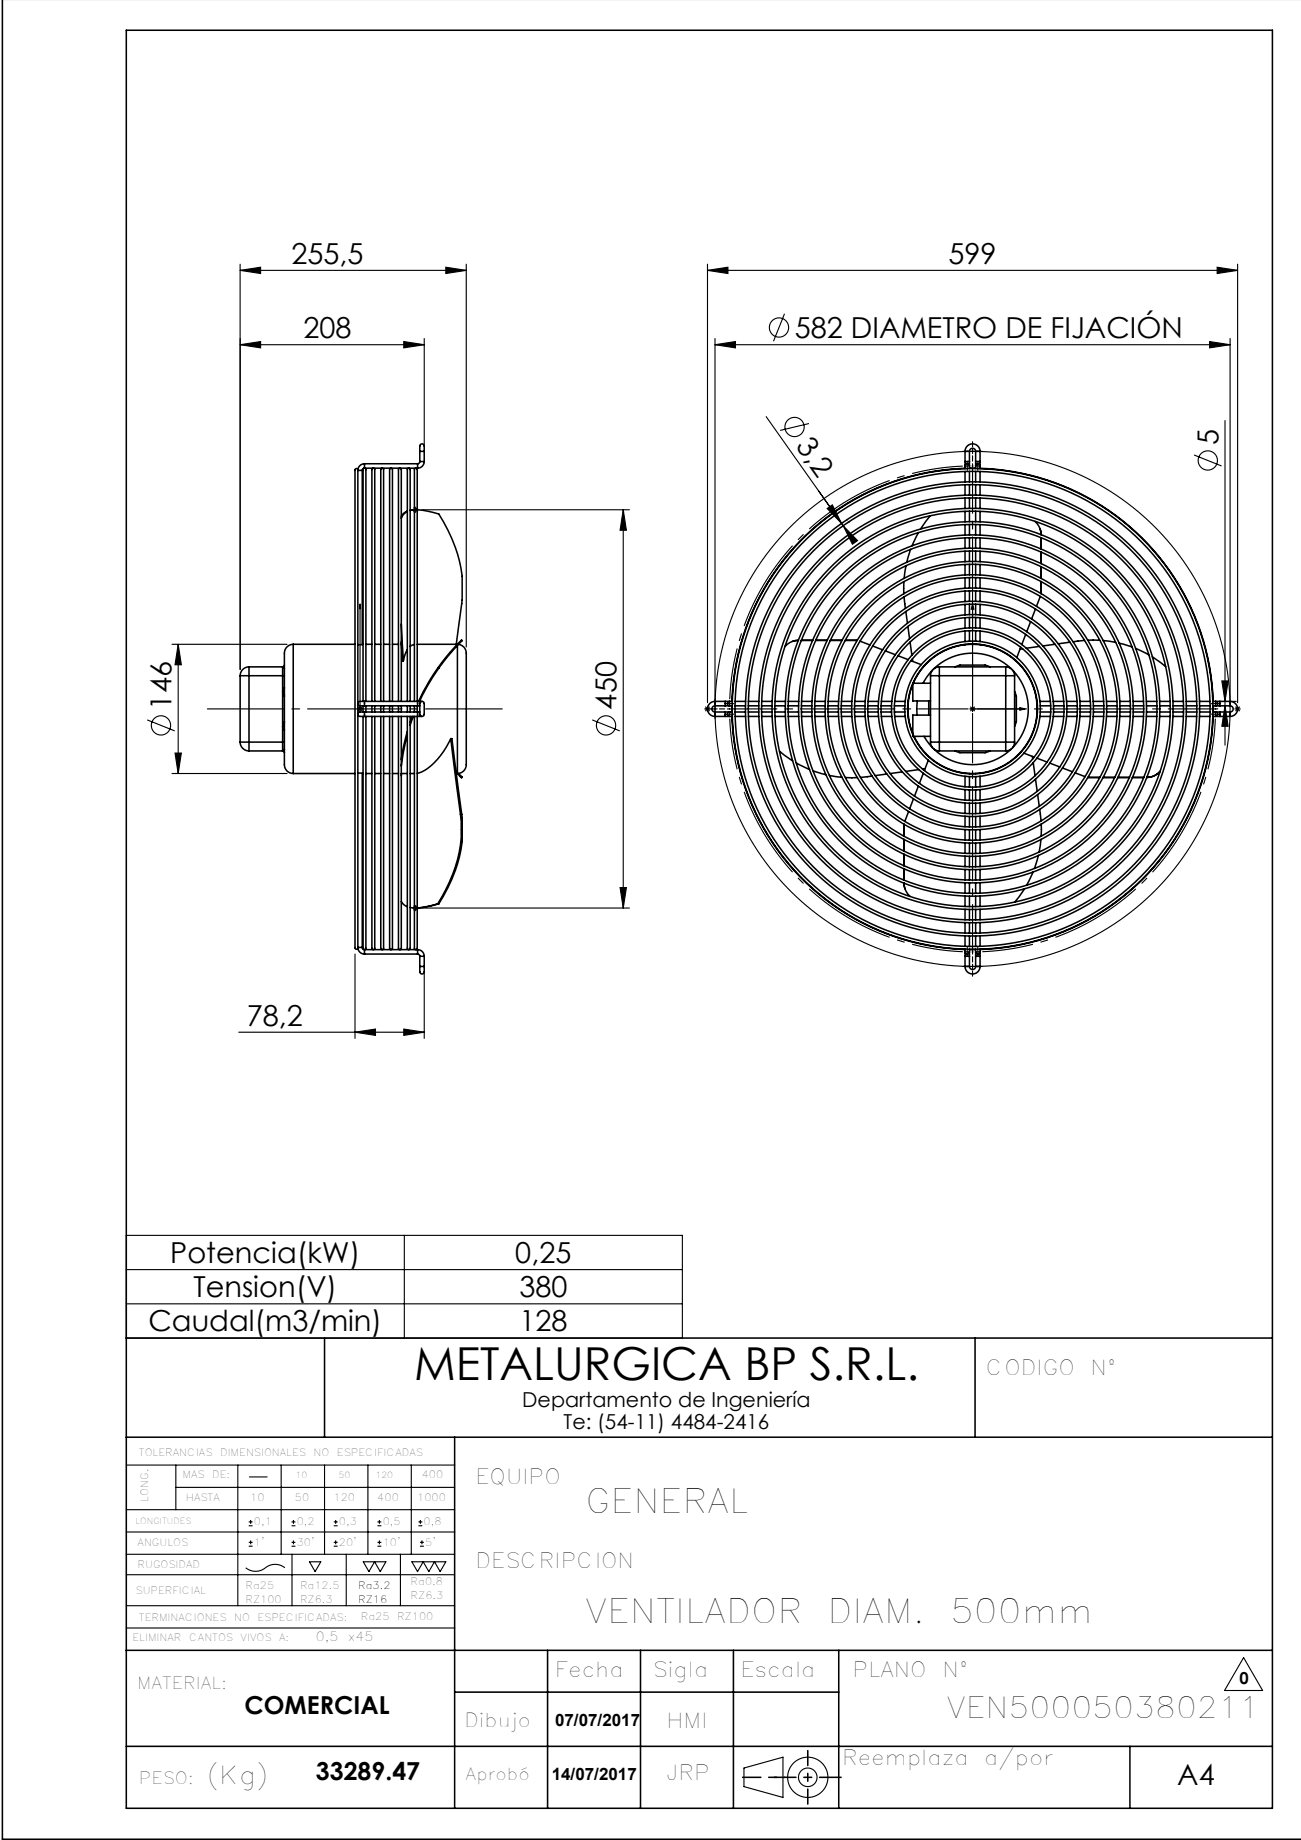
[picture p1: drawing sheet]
<svg xmlns="http://www.w3.org/2000/svg" width="210mm" height="297mm" viewBox="0 0 210 297" stroke-linecap="round" stroke-linejoin="round" font-family="sans-serif">
<g fill="none" stroke="#000" stroke-width=".18">
<path d="M38.8 43.6l3.3-.5v1zM38.8 43.6h36.5M38.8 42.6v65.5M38.8 55.6l3.3-.5v1zM38.8 55.6h29.7M65.2 55.1l3.3 .5-3.3 .5zM68.5 54.6v17.3M72 43.1l3.3 .5-3.3 .5zM75.3 42.6v61.8M114.2 43.6l3.3-.5v1zM114.2 42.6v70.8M114.2 43.6h85.6"/>
<path d="M115.4 55.6l3.3-.5v1zM115.4 54.6v58.8M115.4 55.6h83.2M126.6 50.6l-1.7 4.5M195.3 55.1l3.3 .5-3.3 .5zM196.5 43.1l3.3 .5-3.3 .5zM198.6 54.6v58.8M199.8 42.6v70.8M123.7 67.3l12.4 17.6M130.6 68.4l-4.7 1.1M156.6 72.9h.7M157 72.5v.7"/>
<path d="M192.7 73.4l4.5 1.8M197.7 67.9v52.4M58.1 97.5v.8zM58.1 97.5v17.4M66.6 82.3h1M66.7 81.9l.7 .7M67.1 81.8v1M67.4 81.9l-.7 .7M68.1 82.3h33.5M100.6 82.3v64.3M100.6 82.3l.5 3.3h-1zM133.5 82.1l.8-.6 1.5 3z"/>
<path d="M136.1 84.9l2.3 2.4-.8 .5zM136.7 83.9h.1M136.9 84.3h.1M157 97.5v17.4M157 97.5l.2 .8h-.4zM23.8 116.2l4.4 1.8M27.8 104h18.5M28.8 104v20.9M28.8 104l.5 3.3h-1zM57.6 114.4h1M57.8 114.1l.7 .7M58.1 114.2v.4z"/>
<path d="M58.1 114.4h.1M58.5 114.1l-.7 .7M95.6 116.2l4.4 1.8M113.7 114.4h1M113.8 114.1l.8 .7M114.2 113.9v1M114.6 114.1l-.8 .7M115.1 114.4h.7M115.4 114.1v.7M117.8 114.9v.7M118.1 115.3h-.7M156.5 114.4h9"/>
<path d="M156.6 114.1l.7 .7M157.3 114.1l-.7 .7M164.6 114.2l.9 .2-.9 .2zM195.9 113.9h.8M197.2 109.9h1l-.5 3.3zM197.7 113.9l.5 3.3h-1zM198.7 113.2h.9M199.3 114.4h1M199.4 114.1l.7 .7M199.8 113.9v1M200.1 114.1l-.7 .7M27.8 124.9h18.5"/>
<path d="M28.3 121.6h1l-.5 3.3zM57.3 154v13.6M66.6 146.6h1M66.7 146.2l.7 .7M67.1 146.1v1M67.4 146.2l-.7 .7M68.1 146.6h33.5M68.5 157v10.6M100.1 143.3h1l-.5 3.3zM156.6 156h.7M157 155.6v.8M38.5 166.6h30"/>
<path d="M57.3 166.6l3.3-.5v1zM65.2 166.1l3.3 .5-3.3 .5zM20.4 199.4h89.7v16.6h-89.7zM65.3 199.4v16.6M20.4 204.9h89.7M20.4 210.5h89.7M20.4 236.5h53M28.4 236.5v7.2M38.4 236.5v22.7M40.3 238.4h2.8M45.4 236.5v14.4M52.4 236.5v14.4"/>
<path d="M59.4 236.5v14.4M66.4 236.5v14.4M20.4 259.2h53M20.4 254.2h53M20.4 250.9h53M20.4 247.3h53M20.4 243.7h53M28.4 240.1h45M39.7 253.1a2.65 2.65 0 0 0 3.5-.3 2.5 2.5 0 0 1 2.8 .3M40.1 246.3h.7M40.1 245.7h.7M40.2 249.6h.6"/>
<path d="M40.2 249h.6M40.5 245.3v.7M40.5 248.6v.7M47.1 246.3h.6M47.1 245.7h.6M47.1 249.6h.6M47.1 249h.6M47.1 250.9v8.3M47.4 245.3v.7M47.4 248.6v.7M50 252.1h1.8l-.9 1.6zM53.9 246.3h.6"/>
<path d="M53.9 245.7h.6M53.9 249.6h.6M53.9 249h.6M54.2 245.3v.7M54.2 248.6v.7M55.9 250.9v8.3M58.6 252.1h3.7l-.9 1.6-.9-1.6-1 1.6zM60.9 246.3h.7M60.9 245.7h.7M60.9 249.6h.7M60.9 249h.7M61.2 245.3v.7"/>
<path d="M61.2 248.6v.7M64.6 250.9v8.3M66.5 252.1h5.5l-1 1.6-.9-1.6-.9 1.6-.9-1.6-.9 1.6zM67.5 246.3h.7M67.5 245.7h.7M67.8 249.6h.6M67.8 249h.6M67.9 245.3v.7M68.1 248.6v.7M20.4 262.8h53M200.7 267.6l3.1 5.3h-6.1zM120.1 285.4l6.3-1.8v6.5l-6.3-1.7z"/>
<circle cx="125.7" cy="52.9" r="1.56"/>
<circle cx="128.3" cy="68.9" r="1.56"/>
<circle cx="195" cy="74.3" r="1.56"/>
<circle cx="26" cy="117.1" r="1.56"/>
<circle cx="97.8" cy="117.1" r="1.56"/>
<circle cx="157" cy="114.4" r="41.6"/>
<circle cx="130.4" cy="286.9" r="3.3"/>
<circle cx="130.4" cy="286.9" r="1.5"/>
</g>
<g fill="none" stroke="#000" stroke-width=".18" stroke-dasharray="15.2 1.3 1.3 1.3" stroke-linecap="butt">
<path d="M156.1 75.2h-.3M156.1 75.2h.4M157.1 75.2h-.3M157.8 75.2h-.3M157.8 75.2h.4M117.8 114.3v.3M117.8 113.6v.3M117.8 113.6v-.4M196.2 113.6v-.4M196.2 113.6v.3M196.2 115.3v-.4M196.2 115.3v.3"/>
<path d="M196.2 114.6v-.3M156.1 153.6h.4M156.1 153.6h-.3M156.8 153.7h.3M157.8 153.6h.4M157.8 153.6h-.3"/>
</g>
<path d="M155.4 75.2a39.2 39.2 0 0 0-37.6 37.7M117.8 116a39.2 39.2 0 0 0 37.6 37.6M158.6 153.6a39.2 39.2 0 0 0 37.6-37.6" fill="none" stroke="#000" stroke-width=".18" stroke-dasharray="15.2 1.3 1.3 1.3" stroke-dashoffset="7" stroke-linecap="butt"/>
<g fill="none" stroke="#000" stroke-width=".18" stroke-dasharray="15.2 1.3 1.3 1.3">
<path d="M156.1 74.9v-.4M156.1 75.2v-.3M156.1 75.2v.4M156.1 75.6v.3M156.3 72.9h-.9M157 72.1v-.8M157 73.6v.8M157.7 72.9h.9M157.8 75.6v.3M157.8 75.2v-.3M157.8 75.2v.4M157.8 74.9l.1-.4"/>
<path d="M114.7 114.4h-.9M115.4 113.7v-.8M115.4 115.1v.9M116.1 114.4h.9M117.4 115.3h-.3M117.4 113.6h-.3M117.8 113.6h-.4M117.8 113.6h.3M118.1 115.3h.4M118.1 113.6h.4M157 114.4v-.3M157 114.4h-.4"/>
<path d="M157 114.4v.4M157 114.4h.3M195.8 113.6h-.3M195.8 115.3h-.3M196.2 113.6h.4M196.2 113.6h-.4M196.2 115.3h.4M196.2 115.3h-.4M196.6 113.6h.3M196.6 115.3h.3M156.1 154v.4M156.1 153.6v.4"/>
<path d="M156.1 153.6v-.3M156.1 153.3v-.4M156.3 156h-.9M157 155.3v-.9M157 156.7v.9M157.7 156h.9M157.8 153.3v-.4M157.8 153.6v.4M157.8 153.6v-.3M157.8 154l.1 .4"/>
</g>
<path d="M156.3 114.4h-38.9M157 113.7v-38.9M157 115.1v38.9M157.7 114.4h38.9" fill="none" stroke="#000" stroke-width=".18" stroke-dasharray="15.2 1.3 1.3 1.3" stroke-dashoffset="7.2"/>
<path d="M33.5 114.4h47.6" fill="none" stroke="#000" stroke-width=".18" stroke-dasharray="15.2 1.3 1.3 1.3" stroke-dashoffset="2.9"/>
<g fill="none" stroke="#000" stroke-width=".25">
<path d="M.4 -.1v297h209.7M20.4 4.9h185v287h-185zM57.4 75.7a.28 .28 0 0 1 .3 0 .28 .28 0 0 1 .1 .4v76.5a.41 .41 0 0 1-.4 .6l-.1-.2zM58.5 75.9v28.1h-.7M58.8 75.6l-.2 .1-.1 .2M58.8 74.9a1.03 1.03 0 0 0-1 1h.7M58.8 74.9v.7M58.8 74.9h8.6M58.8 75.6h8.6M67.4 74.9v.7M67.8 74.5l-.1 .3-.3 .1M67.8 72.9v-.6a.41 .41 0 0 1 .3-.7 .41 .41 0 0 1 .4 .7v.6"/>
<path d="M67.8 74.5h.7M67.8 72.9h.7M67.8 72.9v1.6M68.5 74.5a1.07 1.07 0 0 1-1.1 1.1M68.5 72.9v1.6M155.8 75.6a38.9 38.9 0 0 0-37.7 37.6M155.8 75.2v.4M155.8 74.5v.7M155.8 72.9a1.21 1.21 0 0 1 1.2-1.3 1.21 1.21 0 0 1 1.2 1.3M155.8 75.2a.36 .36 0 0 1 .3-.3 .36 .36 0 0 1 .4 .3M155.8 74.5h.7M155.8 72.9h.7"/>
<path d="M155.8 72.9v1.6M155.8 76.1v1.7M155.8 78.2v1.7M156.5 75.6h1M156.5 75.2v.4M156.5 74.5v.7M156.5 72.9a.5 .5 0 0 1 .5-.5 .5 .5 0 0 1 .5 .5M156.5 72.9v1.6M156.5 76.1v1.7M156.5 78.2v1.7M157.5 75.2v.4M157.5 74.5v.7"/>
<path d="M157.5 75.2a.36 .36 0 0 1 .3-.3 .36 .36 0 0 1 .4 .3M157.5 74.5h.7M157.5 72.9h.7M157.5 72.9v1.6M157.5 76.1v1.7M157.5 78.2v1.7M158.2 75.6a38.9 38.9 0 0 1 37.6 37.6M158.2 75.2v.4M158.2 74.5v.7M158.2 72.9v1.6M158.2 76.1v1.7M158.2 78.2v1.7"/>
<path d="M65.7 82.6a1.78 1.78 0 0 0-.9 1.1M65.7 82.5a1.68 1.68 0 0 0-.9 .8M66.2 82.4l.7-.1-.7 .1M67.3 82.3l1.6 .2 1.9 .5a23.7 23.7 0 0 1 3.8 10v3.9l-1 7.1M145.9 93.9v1.9M145.9 96.4l.2 1.8M146.2 98.7l.3 1.9M146.2 91.3l-.3 2.1M147 88.7l-.6 2.1M148.3 86l-1.1 2.1M150.2 83.3l-1.6 2.1M155.8 80.4v1.7"/>
<path d="M155.8 82.5v1.7M155.8 84.7v1.7M155.8 86.8v1.7M155.8 89v1.7M155.8 91.1v1.7M155.8 93.3v1.7M155.8 95.4v1.7M155.8 97.6v1.6M155.8 99.7v1.7M156.5 80.4v1.7M156.5 82.5v1.7M156.5 84.7v1.6"/>
<path d="M156.5 86.8v1.7M156.5 88.9v1.7M156.5 91.1v1.7M156.5 93.2v1.7M156.5 95.4v1.7M156.5 97.5v1.7M156.5 99.7v1.7M157.5 80.4v1.7M157.5 82.5v1.7M157.5 84.7v1.6M157.5 86.8v1.7M157.5 88.9v1.7"/>
<path d="M157.5 91.1v1.7M157.5 93.2v1.7M157.5 95.4v1.7M157.5 97.5v1.7M157.5 99.7v1.7M158.2 80.4v1.7M158.2 82.5v1.7M158.2 84.7v1.7M158.2 86.8v1.7M158.2 89v1.7M158.2 91.1v1.7M158.2 93.3v1.7"/>
<path d="M158.2 95.4v1.7M158.2 97.6v1.6M158.2 99.7v1.7M167.1 84.2a2.86 2.86 0 0 1 .9 2.1M167.1 98.3l-.6 1.6M167.9 85.4l.2 .9M167.9 96.3l-.6 1.6M168 86.8v1.8M168 89.1v1.9M168 91.5v1.9M168 93.9v1.9M168.1 86.8v1.8"/>
<path d="M168.1 89.1v1.9M168.1 91.5v1.9M168.1 93.9v1.9M38.8 109.1h1.4M38.8 119.8h1.4M38.8 119.8a1.43 1.43 0 0 0 1.4 1.4M38.8 109.1v10.7M40.2 107.6a1.43 1.43 0 0 0-1.4 1.5M40.2 107.6v1.5M40.2 119.8v1.4M40.2 109.1h5.4M40.2 107.6h5.4"/>
<path d="M40.2 119.8h5.4M40.2 109.1v10.7M45.6 107.6v1.5M45.6 107.6l.2 .1 .1 .2M45.6 109.1h.3M45.6 119.8h.3M45.6 119.8v1.4M45.6 109.1v10.7M45.9 111l-.1 .4-.2 .2 .2 .2 .1 .6M45.9 116.5l-.1 .5-.2 .3 .2 .1 .1 .5M45.9 107.4l-.1 .2h-.2M47.3 104a1.61 1.61 0 0 0-1.4 2v17a1.52 1.52 0 0 0 1.4 1.9"/>
<path d="M47.3 104v20.9M47.3 104h10M58.5 104h.1M58.6 113.2v-37a.42 .42 0 0 1 .3-.6l.2 .2v37.4M58.6 115.6v37.1a.41 .41 0 0 0 .3 .6l.2-.2v-37.5M58.6 113.9v1M58.8 114.9h-.5a.4 .4 0 0 0-.5 .4 .4 .4 0 0 0 .5 .3h.5M58.8 113.2h-.5a.4 .4 0 0 0-.5 .4 .4 .4 0 0 0 .5 .3h.5M58.8 114.9v.7M58.8 113.2v.7M58.8 114.9h8.6M58.8 115.6h8.6"/>
<path d="M58.8 113.2h8.6M58.8 113.9h8.6M59.1 113.9v1M59.1 104h.9M60 113.2v-37a.42 .42 0 0 1 .3-.6l.2 .2v37.4M60 115.6v37.1a.41 .41 0 0 0 .3 .6l.2-.2v-37.5M60 113.9v1M60.5 113.9v1M60.5 104h1M61.5 113.2v-37a.42 .42 0 0 1 .3-.6l.1 .2v37.4M61.5 115.6v37.1a.41 .41 0 0 0 .3 .6l.1-.2v-37.5M61.5 113.9v1"/>
<path d="M61.9 113.9v1M61.9 104h1M62.9 113.2v-37a.42 .42 0 0 1 .3-.6l.1 .2v37.4M62.9 115.6v37.1a.41 .41 0 0 0 .3 .6l.1-.2v-37.5M62.9 113.9v1M63.3 113.9v1M63.3 104h1M64.3 113.2v-37a.42 .42 0 0 1 .3-.6l.2 .2v37.4M64.3 115.6v37.1a.41 .41 0 0 0 .3 .6l.2-.2v-37.5M64.3 113.9v1M64.8 100.7l.3 6M64.8 103.6l.2 3.1h.1"/>
<path d="M64.8 113.9v1M64.8 104h.1M65.7 113.2v-37a.42 .42 0 0 1 .4-.6l.1 .2v37.4M65.7 115.6v37.1a.41 .41 0 0 0 .4 .6l.1-.2v-37.5M65.7 118.6l-.6 2.9-.3 2.2M65.7 118.1l-.6 2.4-.3 2.1M65.7 104.9l-.3 .7-.3 1.1M65.7 113.9v1M66.2 113.9v1M66.5 115.6l-.3 1M66.7 115.6l-.5 1.5M66.9 113.2v-37a.42 .42 0 0 1 .3-.6l.1 .2v37.4"/>
<path d="M66.9 115.6v37.1a.41 .41 0 0 0 .3 .6l.1-.2v-37.5M66.9 104l-.7 .3M66.9 113.9v1M66.9 114.8l-.1 .1M67.3 104h6.5M67.3 113.9v1M67.4 113.9l-.1 .1M67.4 114.9h.4M67.4 115.6h.7M67.4 113.2h.7M67.4 113.9h.4M67.4 114.9v.7"/>
<path d="M67.4 113.2v.7M67.9 113.3a.47 .47 0 0 1 .5 .1 .47 .47 0 0 1 .1 .6v.6a.78 .78 0 0 1-.4 1 .75 .75 0 0 1-.3-1v-1zM70.7 107.8a33 33 0 0 0-3.1 5.4M70.7 107.8l1.9-2.4 1.9-2.1 .1 .1-1.8 1.9-2 2.5M70.7 107.8h.1M70.8 107.8a32.8 32.8 0 0 0-3.1 5.4M72.8 119.2a11.2 11.2 0 0 1-4.7 5.4l-.8 .2M72.8 119.2l1.5 12.2M72.8 119.2h.1l1.6 12.2M73.8 104.2v20.7M74 104a1.62 1.62 0 0 1 1.3 2v17a1.52 1.52 0 0 1-1.5 1.9M115.4 113.9a.5 .5 0 0 0-.5 .5 .5 .5 0 0 0 .5 .5"/>
<path d="M115.4 113.2a1.21 1.21 0 0 0-1.2 1.2 1.21 1.21 0 0 0 1.2 1.2M115.4 113.2v.7M115.4 114.9v.7M115.4 114.9h1.7M115.4 115.6h1.7M115.4 113.2h1.7M115.4 113.9h1.7M117.1 115.6h.7M117.1 114.9h.7M117.1 113.9h.7M117.1 113.2h.7M117.1 114.9v.7"/>
<path d="M117.1 113.2v.7M117.8 113.2h.4M117.8 113.9h.4M117.8 114.9h.4M117.8 115.6h.4M117.8 113.2a.36 .36 0 0 0-.4 .4 .36 .36 0 0 0 .4 .3M117.8 114.9a.36 .36 0 0 0-.4 .4 .36 .36 0 0 0 .4 .3M118.1 113.9v1M118.1 115.6a38.9 38.9 0 0 0 37.7 37.7M118.6 114.9h1.7M118.6 113.9h1.7M118.7 115.6h1.6"/>
<path d="M118.7 113.2h1.6M120.8 114.9h1.7M120.8 113.9h1.7M120.8 115.6h1.7M120.8 113.2h1.7M122.9 114.9h1.7M122.9 113.9h1.7M122.9 115.6h1.7M122.9 113.2h1.7M125.1 114.9h1.7M125.1 113.9h1.7M125.1 115.6h1.7"/>
<path d="M125.1 113.2h1.7M127.2 114.9h1.7M127.2 113.9h1.7M127.2 115.6h1.7M127.2 113.2h1.7M128.9 103.4a2.83 2.83 0 0 0-2.2 1M128.9 103.4l-1 .1M129.3 103.4h1.9M129.4 114.9h1.6M129.4 113.9h1.6M129.4 115.6h1.7M129.4 113.2h1.7"/>
<path d="M131.5 114.9h1.7M131.5 113.9h1.7M131.5 115.6h1.7M131.5 113.2h1.7M131.7 103.4h1.8M133.6 114.9h1.7M133.6 113.9h1.7M133.7 115.6h1.7M133.7 113.2h1.7M134 103.4h1.9M135.8 114.9h1.7M135.8 113.9h1.7"/>
<path d="M135.8 115.6h1.7M135.8 113.2h1.7M136.4 103.4h2M137.9 114.9h1.7M137.9 113.9h1.7M138 115.6h1.7M138 113.2h1.7M138.8 103.5l1.6 .6M140.1 114.9h1.7M140.1 113.9h1.7M140.1 115.6h1.7M140.1 113.2h1.7"/>
<path d="M140.9 104.3l1.6 .6M142.2 114.9h1.7M142.2 113.9h1.7M142.3 115.6h1.7M142.3 113.2h1.7M142.9 105.1l1.6 .6M144.4 114.9h1.7M144.4 113.9h1.7M144.4 115.6h1.7M144.4 113.2h1.7M145 105.8l1.6 .7M146.5 114.9h.1"/>
<path d="M146.5 113.9h.1M146.5 101.1l.3 2M146.6 115.6h.1M146.6 113.2h.1M146.9 103.6l.3 2.2M147 106.6l1.7 .7M147.3 106.4v.4M147.3 110.3a10.5 10.5 0 0 0 0 8.2M147.3 110.3v2.8h2.9M147.3 110.5a10.4 10.4 0 0 0 0 7.9M147.3 110.3h2.9M147.4 110.3a10.5 10.5 0 0 1 15.9-4.2 10.5 10.5 0 0 1 .3 16.5 10.5 10.5 0 0 1-16.1-3.7"/>
<path d="M147.4 110.3a10.4 10.4 0 0 1 15.9-4.2 10.4 10.4 0 0 1 .2 16.4 10.4 10.4 0 0 1-16-3.6M148.1 113.1l-.1 2.3M149.1 118.9l1.4 1.8M149.1 107.5h.1M149.9 113.1v2.3M150.2 119.8h1.4M150.2 119.8a1.43 1.43 0 0 0 1.4 1.4M150.2 109.1h1.4M150.2 115.4h-2.9v3.5h2.9M150.2 109.1v10.7M150.5 108.2l-1 1.2-.5 .9M150.7 108a9 9 0 0 1 12.6 0"/>
<path d="M151.6 119.8v1.4M151.6 107.6v1.5M151.6 107.6a1.43 1.43 0 0 0-1.4 1.5M151.6 109.1h10.7M151.6 107.6h10.7M151.6 109.1v10.7M151.6 119.8h10.7M154.1 107.6l.9-.2h4l.8 .2M155.8 101.9v1.7M155.8 104v.1M156.5 101.8v1.7M156.5 104h.1"/>
<path d="M157.5 101.8v1.7M157.5 104h.1M158.2 101.9v1.7M158.2 104v.1M162.3 107.6v1.5M162.3 107.6a1.43 1.43 0 0 1 1.5 1.5M162.3 109.1h1.5M162.3 119.8h1.5M162.3 119.8v1.4M162.3 109.1v10.7M163.4 108.2a9 9 0 0 1 0 12.5M163.8 119.8a1.43 1.43 0 0 1-1.5 1.4"/>
<path d="M163.8 111.6l.3 .8v4.1l-.3 .8M163.8 109.1v10.7M164 106.6l-.1 .1M164.8 104.5l-.7 1.6M165.1 104.7l-.4 .1M165.6 102.4l-.7 1.6M166.4 100.3l-.7 1.7M167.3 115.6h.1M167.3 113.2h.1M167.4 114.9h.1M167.4 113.9h.1M167.8 104.3l-2.1 .3"/>
<path d="M167.9 115.6h1.7M167.9 113.2h1.7M167.9 114.9h1.7M167.9 113.9h1.7M170 115.6h1.7M170 113.2h1.7M170.1 114.9h1.6M170.1 113.9h1.6M170.3 104l-2 .3M172.2 115.6h1.7M172.2 113.2h1.7M172.2 114.9h1.7"/>
<path d="M172.2 113.9h1.7M172.7 103.7l-1.9 .2M174.3 115.6h1.7M174.3 113.2h1.7M174.3 114.9h1.7M174.3 113.9h1.7M175 103.4l-1.8 .2M175.6 103.3h1.9M176.5 115.6h1.6M176.5 113.2h1.6M176.5 114.9h1.7M176.5 113.9h1.7"/>
<path d="M178 103.4l2.1 .3M178.6 115.6h1.7M178.6 113.2h1.7M178.6 114.9h1.7M178.6 113.9h1.7M180.6 103.8l2.1 .6M180.8 115.6h1.6M180.8 113.2h1.6M180.8 114.9h1.7M180.8 113.9h1.7M182.9 115.6h1.7M182.9 113.2h1.7"/>
<path d="M182.9 114.9h1.7M182.9 113.9h1.7M183.3 104.7l2.1 1M185 115.6h1.7M185 113.2h1.7M185.1 114.9h1.7M185.1 113.9h1.7M186 106l2.2 1.6M187.2 115.6h1.7M187.2 113.2h1.7M187.2 114.9h1.7M187.2 113.9h1.7"/>
<path d="M189.3 115.6h1.7M189.3 113.2h1.7M189.4 114.9h1.6M189.4 113.9h1.6M191.5 115.6h1.7M191.5 113.2h1.7M191.5 114.9h1.7M191.5 113.9h1.7M193.6 115.6h1.7M193.6 113.2h1.7M193.6 114.9h1.7M193.6 113.9h1.7"/>
<path d="M195.8 115.6h.4M195.8 113.2h.4M195.8 114.9h.4M195.8 113.9h.4M195.8 115.6a38.9 38.9 0 0 1-37.6 37.7M195.8 113.9v1M196.2 113.2h.7M196.2 113.9h.7M196.2 114.9h.7M196.2 115.6h.7M196.2 114.9a.36 .36 0 0 1 .4 .4 .36 .36 0 0 1-.4 .3M196.2 113.2a.36 .36 0 0 1 .4 .4 .36 .36 0 0 1-.4 .3"/>
<path d="M196.9 113.2v.7M196.9 114.9v.7M196.9 114.9h1.7M196.9 115.6h1.7M196.9 113.2h1.7M196.9 113.9h1.7M198.6 113.9a.5 .5 0 0 1 .5 .5 .5 .5 0 0 1-.5 .5M198.6 113.2a1.21 1.21 0 0 1 1.2 1.2 1.21 1.21 0 0 1-1.2 1.2M198.6 114.9v.7M198.6 113.2v.7M40.2 121.2h5.4M45.6 121.2l.2 .1 .1 .2"/>
<path d="M45.9 120.9l-.1 .2-.2 .1M47.3 124.9h10M57.8 124.8h.7v28.1M58.5 124.9h.1M59.1 124.9h.9M60.5 124.9h1M61.9 124.9h1M63.3 124.9h1M64.8 124.9h.9M64.8 124.9v.3M66.2 124.9h.7M73.6 124.9h.2"/>
<path d="M73.8 124.9l.5 .5M74 124.8l.5 .6M74.3 131.4l.2 2.5M74.3 125.4l.2 .1 .1-.1h-.1M74.3 131.4h.2M74.3 125.4h.2M74.5 133.9a22.7 22.7 0 0 1-3.8 12M74.5 133.9l.1 1.9M74.5 131.4l.1 .6M74.6 135.8a23.2 23.2 0 0 1-3.8 10.1M74.6 132l-.1 1.9M74.6 132v3.8"/>
<path d="M125.8 121.3l2.1 1.5M128.5 123.1l2.2 1.1M131.3 124.4l2 .6M133.9 125.2l2 .3M136.5 125.5h1.9M140.8 125.3l-1.9 .2M143.2 124.9l-1.9 .3M145.6 124.6l-1.9 .3M145.9 133v2M145.9 135.5v1.9M145.9 137.9v1.8M146.7 131l-.7 1.6"/>
<path d="M147.4 128.9l-.6 1.7M148.2 126.9l-.6 1.6M148.3 124.2l-2.1 .3M149 124.8l-.6 1.7M149.3 124.1h-.4M149.8 122.7l-.6 1.7M150 122.2v.1M150.7 120.9a9 9 0 0 0 12.6 0M151.6 121.2h10.7M154.1 121.2l.9 .3h4l.8-.3M155.8 124.8h.1M155.8 125.3v1.7"/>
<path d="M155.8 127.5v1.6M155.8 129.6v1.7M155.8 131.8v1.6M155.8 133.9v1.7M155.8 136.1v1.6M155.8 138.2v1.7M156.5 124.8v.1M156.5 125.4v1.6M156.5 127.5v1.7M156.5 129.6v1.7M156.5 131.8v1.7M156.5 133.9v1.7"/>
<path d="M156.5 136.1v1.7M156.5 138.2v1.7M157.5 124.8v.1M157.5 125.4v1.6M157.5 127.5v1.7M157.5 129.6v1.7M157.5 131.8v1.7M157.5 133.9v1.7M157.5 136.1v1.7M157.5 138.2v1.7M158.2 124.8h.1M158.2 125.3v1.7"/>
<path d="M158.2 127.5v1.6M158.2 129.6v1.7M158.2 131.8v1.6M158.2 133.9v1.7M158.2 136.1v1.6M158.2 138.2v1.7M164.8 121.4h.1M165.3 121.6l1.6 .6M166.6 122.1l.1 .4M166.8 123.1l.3 2.1M167.1 125.8l.3 1.9M167.4 122.4l1.6 .6"/>
<path d="M167.5 128.3l.3 1.8M167.6 138.1l-.6 2.1M167.8 130.7l.2 1.8M168 135.5l-.3 2M168.1 133v1.9M169.4 123.2l1.7 .6M171.5 124l1.6 .6M173.5 124.7l1.6 .7M177.5 125.5h-1.9M179.9 125.5h-1.8M182.3 125.5h-1.9M184.6 125.5h-1.8"/>
<path d="M185.1 125.5a2.83 2.83 0 0 0 2.1-1 2.77 2.77 0 0 1-2.1 1zM58.5 152.9l.1 .3 .2 .1M58.5 152.9h-.7a1.01 1.01 0 0 0 1 1.1M58.8 153.3v.7M58.8 153.3h8.6M58.8 154h8.6M64.8 145.5a1.68 1.68 0 0 0 .9 .9M66.2 146.5l.7 .1M67.4 154l.3 .1 .1 .3M67.4 153.3a1.07 1.07 0 0 1 1.1 1.1M67.4 153.3v.7M67.8 156v.6a.41 .41 0 0 0 .3 .6 .41 .41 0 0 0 .4-.6v-.6"/>
<path d="M67.8 156h.7M67.8 154.4h.7M67.8 154.4v1.6M68.5 154.4v1.6M70.7 145.9l-2.4 .6-1 .1 1.6-.2 1.9-.5M70.7 145.9h.1M145.9 140.2v1.9M146.1 143.5l-.2-1a2.86 2.86 0 0 0 1 2.2M155.8 153.2v.4M155.8 153.6v.8M155.8 156a1.21 1.21 0 0 0 1.2 1.2 1.21 1.21 0 0 0 1.2-1.2M155.8 153.6a.36 .36 0 0 0 .3 .4 .36 .36 0 0 0 .4-.4"/>
<path d="M155.8 154.4h.7M155.8 156h.7M155.8 140.3v1.7M155.8 142.5v1.7M155.8 144.6v1.7M155.8 146.8v1.7M155.8 148.9v1.7M155.8 151.1v1.7M155.8 154.4v1.6M156.5 153.3h1M156.5 153.2v.4M156.5 153.6v.8"/>
<path d="M156.5 156a.5 .5 0 0 0 .5 .5 .5 .5 0 0 0 .5-.5M156.5 140.4v1.7M156.5 142.5v1.7M156.5 144.7v1.6M156.5 146.8v1.7M156.5 148.9v1.7M156.5 151.1v1.7M156.5 154.4v1.6M157.5 153.2v.4M157.5 153.6v.8M157.5 153.6a.36 .36 0 0 0 .3 .4 .36 .36 0 0 0 .4-.4M157.5 154.4h.7"/>
<path d="M157.5 156h.7M157.5 140.4v1.7M157.5 142.5v1.7M157.5 144.7v1.6M157.5 146.8v1.7M157.5 148.9v1.7M157.5 151.1v1.7M157.5 154.4v1.6M158.2 153.2v.4M158.2 153.6v.8M158.2 140.3v1.7M158.2 142.5v1.7"/>
<path d="M158.2 144.6v1.7M158.2 146.8v1.7M158.2 148.9v1.7M158.2 151.1v1.7M158.2 154.4v1.6M165.4 143.4l-1.6 2.2M166.7 140.8l-1 2.1M20.4 216h185M52.4 216v16M157.4 216v16M20.4 232h185M73.4 232v59.9"/>
<path d="M20.4 266.4h185M73.4 273.1h62M88.4 266.4v25.5M103.4 266.4v25.5M118.4 266.4v25.5M135.4 266.4v25.5M20.4 281.9h185M182.4 281.9v10"/>
<circle cx="157" cy="114.4" r="23.8"/>
<circle cx="157" cy="114.4" r="29.8"/>
<circle cx="157" cy="114.4" r="38.3"/>
<circle cx="157" cy="114.4" r="21.2"/>
<circle cx="157" cy="114.4" r="32.4"/>
<circle cx="157" cy="114.4" r="31.9"/>
<circle cx="157" cy="114.4" r="14.8"/>
<circle cx="157" cy="114.4" r="25.5"/>
<circle cx="157" cy="114.4" r="15.2"/>
<circle cx="157" cy="114.4" r="30.2"/>
<circle cx="157" cy="114.4" r="38.8"/>
<circle cx="157" cy="114.4" r="34.1"/>
<circle cx="157" cy="114.4" r="23.3"/>
<circle cx="157" cy="114.4" r="21.7"/>
<circle cx="157" cy="114.4" r="13.1"/>
<circle cx="157" cy="114.4" r="19.1"/>
<circle cx="157" cy="114.4" r="17.4"/>
<circle cx="157" cy="114.4" r="28.1"/>
<circle cx="157" cy="114.4" r="16.9"/>
<circle cx="157" cy="114.4" r="12.6"/>
<circle cx="157" cy="114.4" r="19.5"/>
<circle cx="157" cy="114.4" r="36.7"/>
<circle cx="157" cy="114.4" r="27.6"/>
<circle cx="157" cy="114.4" r="10.9"/>
<circle cx="157" cy="114.4" r="25.9"/>
<circle cx="157" cy="114.4" r="36.2"/>
<circle cx="157" cy="114.4" r="34.5"/>
</g>
<path d="M119.9 286.9h6.8" fill="none" stroke="#000" stroke-width=".25" stroke-dasharray="6.3 1.3 1.3 1.3" stroke-dashoffset="3.4"/>
<path d="M125 286.9h10.8" fill="none" stroke="#000" stroke-width=".25" stroke-dasharray="6.3 1.3 1.3 1.3" stroke-dashoffset="2.9"/>
<path d="M130.4 282.6v8.6" fill="none" stroke="#000" stroke-width=".25" stroke-dasharray="6.3 1.3 1.3 1.3" stroke-dashoffset="3.9"/>
<g fill="#000">
<path d="M38.8 43.6l3.3-.5v1zM72 43.1l3.3 .5-3.3 .5z"/>
<path d="M115.4 55.6l3.3-.5v1zM195.3 55.1l3.3 .5-3.3 .5z"/>
<path d="M196.5 43.1l3.3 .5-3.3 .5zM114.2 43.6l3.3-.5v1z"/>
<path d="M100.6 82.3l.5 3.3h-1zM100.1 143.3h1l-.5 3.3z"/>
<path d="M133.5 82.1l.8-.6 1.5 3zM136.1 84.9l2.3 2.4-.8 .5z"/>
<path d="M28.8 104l.5 3.3h-1zM28.3 121.6h1l-.5 3.3z"/>
<path d="M58.1 114.2v.4zM58.1 97.5v.8z"/>
<path d="M164.6 114.2l.9 .2-.9 .2zM157 97.5l.2 .8h-.4z"/>
<path d="M197.2 109.9h1l-.5 3.3zM197.7 113.9l.5 3.3h-1z"/>
<path d="M65.2 166.1l3.3 .5-3.3 .5zM57.3 166.6l3.3-.5v1zM65.2 55.1l3.3 .5-3.3 .5zM38.8 55.6l3.3-.5v1z"/>
</g>
<text font-size="7.3" x="66.8" y="222.8">METALURGICA BP S.R.L.</text>
<g font-size="5.4">
<text x="94.5" y="244.2">GENERAL</text>
<text x="94.5" y="262">VENTILADOR</text>
<text x="133.6" y="262">DIAM.</text>
<text x="153.4" y="262">500mm</text>
</g>
<g font-size="4.7">
<text x="47.1" y="42.6">255,5</text>
<text x="153.1" y="42.6">599</text>
<text x="49" y="54.6">208</text>
<text x="128.3" y="54.6">582 DIAMETRO DE FIJACIÓN</text>
<text x="196.7" y="71.8" transform="rotate(-90 196.7 71.8)">5</text>
<text x="128.3" y="72" transform="rotate(55 128.3 72)">3,2</text>
<text x="27.7" y="114.5" transform="rotate(-90 27.7 114.5)">146</text>
<text x="99.5" y="114.5" transform="rotate(-90 99.5 114.5)">450</text>
<text x="39.8" y="165.6">78,2</text>
<text x="27.5" y="203.8">Potencia(kW)</text>
<text x="83.2" y="203.8">0,25</text>
<text x="31.2" y="209.4">Tension(V)</text>
<text x="83.8" y="209.4">380</text>
<text x="24" y="214.9">Caudal(m3/min)</text>
<text x="83.8" y="214.9">128</text>
<text x="152.8" y="277.2">VEN500050380211</text>
<text x="190" y="288.2">A4</text>
</g>
<g font-size="4">
<text x="39.5" y="276.7">COMERCIAL</text>
<text x="33.4" y="288">(Kg)</text>
<text x="51" y="287.3">33289.47</text>
</g>
<g font-size="3.4">
<text x="159.1" y="221.9">CODIGO</text>
<text x="176" y="221.9">Nº</text>
<text x="76.7" y="239.6">EQUIPO</text>
<text x="76.7" y="253.1">DESCRIPCION</text>
<text x="89.5" y="270.6">Fecha</text>
<text x="105.3" y="270.6">Sigla</text>
<text x="119.5" y="270.6">Escala</text>
<text x="137.6" y="270.6">PLANO</text>
<text x="152.1" y="270.6">Nº</text>
<text x="107.6" y="278.9">HMI</text>
<text x="107.6" y="287.3">JRP</text>
<text x="135.9" y="284.8">Reemplaza</text>
<text x="158.9" y="284.8">a/por</text>
</g>
<g font-size="3.3">
<text x="84.3" y="227.2">Departamento de Ingeniería</text>
<text x="91" y="230.7">Te: (54-11) 4484-2416</text>
</g>
<text font-size="3.1" x="75" y="278.7">Dibujo</text>
<g font-size="2.7">
<text x="22.1" y="272.7">MATERIAL:</text>
<text x="200.1" y="271.9">0</text>
<text x="89.6" y="278.7">07/07/2017</text>
<text x="22.4" y="288">PESO:</text>
<text x="75.1" y="287.3">Aprobó</text>
<text x="89.1" y="287.3">14/07/2017</text>
</g>
<g font-size="2">
<text x="51" y="264.8">0,5</text>
<text x="56.2" y="264.8">x45</text>
</g>
<g font-size="1.6">
<text x="22.4" y="235">TOLERANCIAS</text>
<text x="29.5" y="238.6">MAS</text>
<text x="34.3" y="238.6">DE:</text>
<text x="35.5" y="235">DIMENSIONALES</text>
<text x="50.6" y="235">NO</text>
<text x="54.4" y="235">ESPECIFICADAS</text>
<text x="68.1" y="238.6">400</text>
<text x="23.9" y="242.4" transform="rotate(-90 23.9 242.4)">LONG.</text>
<text x="30" y="242.4">HASTA</text>
<text x="40.4" y="242.4">10</text>
<text x="47.6" y="242.4">50</text>
<text x="53.8" y="242.4">120</text>
<text x="60.9" y="242.4">400</text>
<text x="67.4" y="242.4">1000</text>
<text x="22.2" y="249.5">ANGULOS</text>
<text x="41" y="246.2">0,1</text>
<text x="41" y="249.5">1'</text>
<text x="47.9" y="246.2">0,2</text>
<text x="47.9" y="249.5">30'</text>
<text x="54.7" y="246.2">0,3</text>
<text x="54.7" y="249.5">20'</text>
<text x="61.8" y="246.2">0,5</text>
<text x="61.8" y="249.5">10'</text>
<text x="68.4" y="246.2">0,8</text>
<text x="68.6" y="249.5">5'</text>
<text x="21.9" y="257.3">SUPERFICIAL</text>
<text x="22.2" y="253.1">RUGOSIDAD</text>
<text x="39.6" y="256.5">Ra25</text>
<text x="48.4" y="256.5">Ra12.5</text>
<text x="57.8" y="256.6">Ra3.2</text>
<text x="66.3" y="255.9">Ra0.8</text>
<text x="22.4" y="261.6">TERMINACIONES</text>
<text x="37.8" y="261.6">NO</text>
<text x="39.6" y="258.7">RZ100</text>
<text x="41.6" y="261.6">ESPECIFICADAS:</text>
<text x="48.4" y="258.7">RZ6.3</text>
<text x="57.8" y="258.8">RZ16</text>
<text x="58.3" y="261.5">Ra25</text>
<text x="64.1" y="261.5">RZ100</text>
<text x="66.3" y="258.1">RZ6.3</text>
<text x="21.4" y="264.9">ELIMINAR</text>
<text x="30.5" y="264.9">CANTOS</text>
<text x="38.8" y="264.9">VIVOS</text>
<text x="45.1" y="264.9">A:</text>
</g>
<g font-size="1.3">
<text x="47.7" y="238.6">10</text>
<text x="54.6" y="238.6">50</text>
<text x="60.6" y="238.6">120</text>
<text x="21.9" y="246">LONGITUDES</text>
</g>
</svg>
